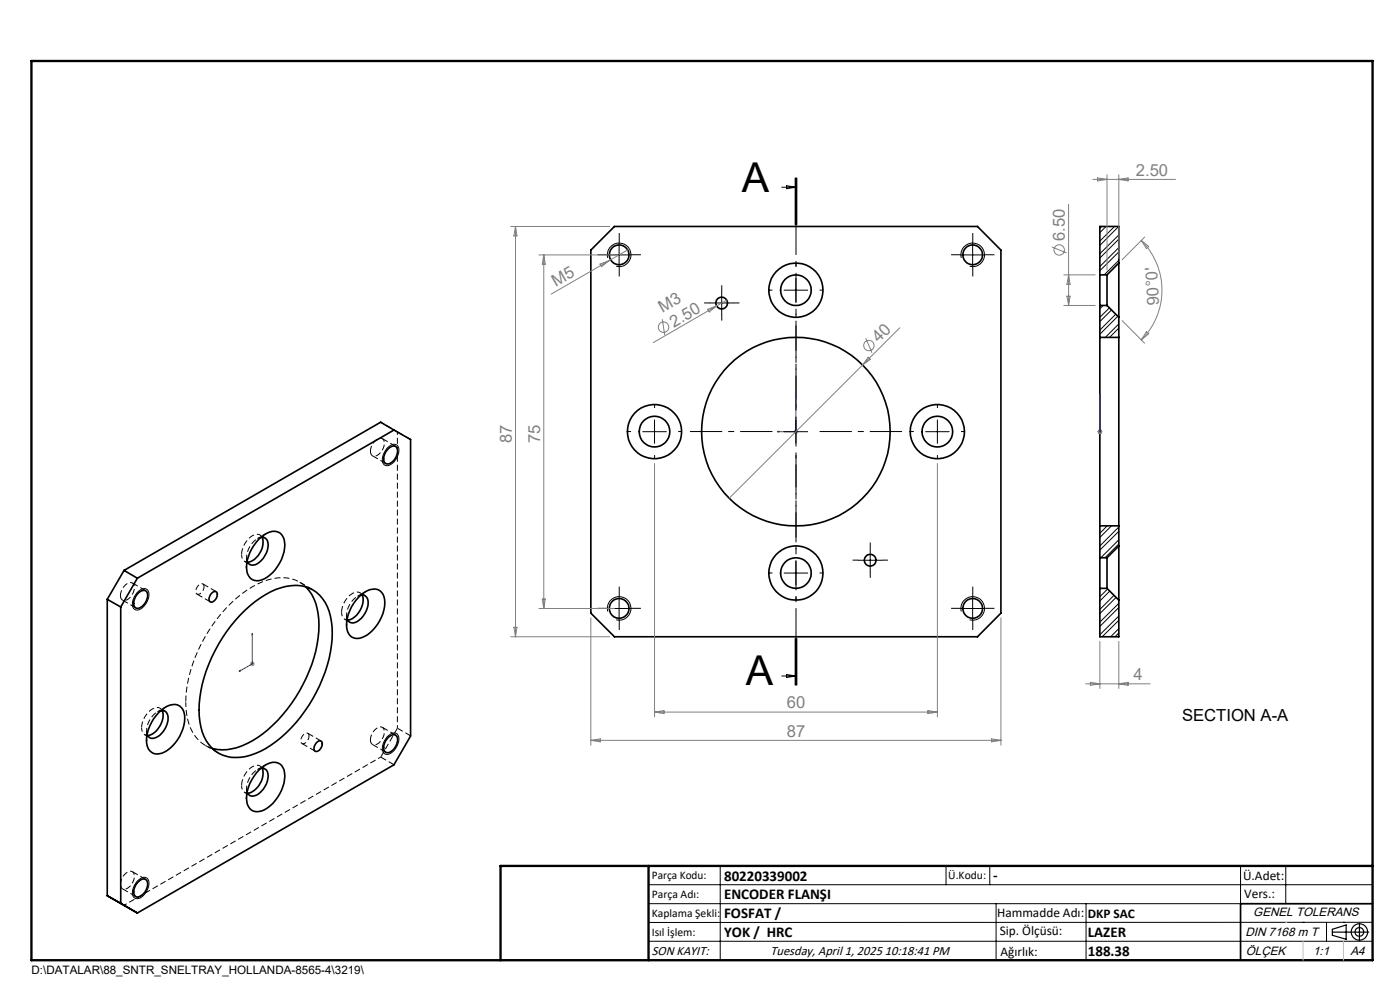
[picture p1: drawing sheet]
<svg xmlns="http://www.w3.org/2000/svg" width="297mm" height="210mm" viewBox="0 0 297 210" stroke-linecap="round" stroke-linejoin="round" font-family="sans-serif">
<g fill="none" stroke="#000" stroke-width=".35">
<path d="M125.3 53l5.1-5h77l4.9 5v77.1l-4.9 5h-77l-5.1-5zM233.3 58.3v6.5M233.3 58.3h1.5M234.8 58.3v6.5M237.3 55.8v11.5M237.3 55.8v-7.8h-4v10.3M237.3 55.8l-2.5 2.5M233.3 71.6v39.9M233.3 71.6h4M233.3 64.8v6.8M233.3 64.8h1.5M234.8 64.8l2.5 2.5"/>
<path d="M237.3 71.6v39.9M237.3 67.3v4.3M82.4 95.1a1.04 1.04 0 0 1 1.1-.5 1.04 1.04 0 0 1 .8 .9 2.85 2.85 0 0 1-2.2 2.9 1.29 1.29 0 0 1-.5-2zM83.6 91.2l3.5 2v62.9l-3.5 6.1-54.5 31.5M83.6 91.2l-54.5 31.5M83.6 91.2l-2.8-1.6-54.5 31.4M54.9 114.4a4.4 4.4 0 0 1 4-1.6 2.92 2.92 0 0 1 1.5 3.5 8.1 8.1 0 0 1-5.5 6.9 2.2 2.2 0 0 1-2.5-2.2 8.6 8.6 0 0 1 2.5-6.6zM55.4 114a1.37 1.37 0 0 1 1.5 1.6 4.6 4.6 0 0 1-3.2 4.3 1.15 1.15 0 0 1-1.3-.8M55.6 113.9a4.4 4.4 0 0 1-3.1 5.4M233.3 118.3v6.5M233.3 111.5h4M233.3 111.5v6.8"/>
<path d="M233.3 118.3h1.5M234.8 118.3v6.5M237.3 115.8v11.5M237.3 111.5v4.3M237.3 115.8l-2.5 2.5M22.8 127.1l2.8 1.7M22.8 127.1v62.9M25.6 128.8v62.8M26.3 121l2.8 1.7M26.3 121l-3.5 6.1M29.1 122.7l-3.5 6.1M29.4 125.8a1.04 1.04 0 0 1 1.1-.6 1.04 1.04 0 0 1 .8 .9 2.84 2.84 0 0 1-2.3 2.9 1.34 1.34 0 0 1-.5-1.9z"/>
<path d="M44.9 125.9a.69 .69 0 0 1 1.2-.1 1.57 1.57 0 0 1-1.5 1.9 1.27 1.27 0 0 1 .3-1.8zM50.9 130.5a18.5 18.5 0 0 1 10.9-6.3 7.5 7.5 0 0 1 8.3 6.5 24.8 24.8 0 0 1-3 16.2 28.7 28.7 0 0 1-11.9 12.5 9.7 9.7 0 0 1-8.8 .4 8.8 8.8 0 0 1-4-6.7 26.5 26.5 0 0 1 4-16.4l1.6-2.7zM64.8 124.5a10.1 10.1 0 0 1 2.8 6.9 29.8 29.8 0 0 1-7.7 20.3 20.3 20.3 0 0 1-10.8 7.1 8.6 8.6 0 0 1-4.1 0M76.1 126.7a4.3 4.3 0 0 1 4-1.6 2.92 2.92 0 0 1 1.5 3.5 8.6 8.6 0 0 1-4.9 6.7 2.23 2.23 0 0 1-3.1-2.1 8.5 8.5 0 0 1 2.5-6.5zM76.6 126.2a1.35 1.35 0 0 1 1.5 1.6 4.7 4.7 0 0 1-3.2 4.3 1.2 1.2 0 0 1-1.3-.8M76.8 126.2a4.4 4.4 0 0 1-3.1 5.3M233.3 124.8v10.3h4v-7.8M233.3 124.8h1.5M234.8 124.8l2.5 2.5M33.7 151.2a4.4 4.4 0 0 1 4-1.7 2.92 2.92 0 0 1 1.5 3.6 8.7 8.7 0 0 1-4.9 6.7 2.4 2.4 0 0 1-3.2-2.8 9.1 9.1 0 0 1 2.6-5.8zM34.1 150.7h.2a1.37 1.37 0 0 1 1.4 1.6 4.6 4.6 0 0 1-3.2 4.3 1.13 1.13 0 0 1-1.3-.8M34.4 150.7a4.4 4.4 0 0 1-3.1 5.3"/>
<path d="M67.1 157.5a.69 .69 0 0 1 1.2 0 1.57 1.57 0 0 1-1.4 1.9 1.27 1.27 0 0 1 .2-1.9zM82.4 156.4a1.04 1.04 0 0 1 1.1-.6 1.04 1.04 0 0 1 .8 .9 2.85 2.85 0 0 1-2.2 3 1.29 1.29 0 0 1-.5-2zM54.9 163.4a4.4 4.4 0 0 1 4-1.6 2.9 2.9 0 0 1 1.5 3.5 8.7 8.7 0 0 1-4.9 6.7 2.23 2.23 0 0 1-3.1-2 8.5 8.5 0 0 1 2.5-6.6zM55.4 163l.1-.1a1.38 1.38 0 0 1 1.4 1.7 4.6 4.6 0 0 1-3.2 4.3 1.15 1.15 0 0 1-1.3-.8M55.6 162.9a4.4 4.4 0 0 1-3.1 5.4M22.8 190l2.8 1.6M22.8 190l6.3 3.7M25.6 191.6l3.5 2.1M29.4 187a1.03 1.03 0 0 1 1.1-.6 1.03 1.03 0 0 1 .8 .9 2.84 2.84 0 0 1-2.3 3 1.34 1.34 0 0 1-.5-2zM291.2 191.7h-28v12"/>
<circle cx="131.3" cy="54" r="2.09"/>
<circle cx="206.3" cy="54" r="2.09"/>
<circle cx="153.1" cy="64.3" r="1.24"/>
<circle cx="168.8" cy="61.6" r="3.2"/>
<circle cx="168.8" cy="61.6" r="5.8"/>
<circle cx="138.9" cy="91.6" r="5.8"/>
<circle cx="138.9" cy="91.6" r="3.2"/>
<circle cx="168.8" cy="91.5" r="20"/>
<circle cx="198.9" cy="91.6" r="5.8"/>
<circle cx="198.9" cy="91.6" r="3.2"/>
<circle cx="184.6" cy="118.8" r="1.25"/>
<circle cx="131.3" cy="129" r="2.09"/>
<circle cx="168.8" cy="121.6" r="5.8"/>
<circle cx="168.8" cy="121.6" r="3.3"/>
<circle cx="206.3" cy="129" r="2.09"/>
</g>
<g fill="none" stroke="#000" stroke-width=".21">
<path d="M165.8 39.7h3M166.9 39.4l1.9 .3-1.9 .3zM168.7 37.7v10M168.9 37.7v10M169 37.7v10M128.8 54.1h5M128.9 54.7a2.5 2.5 0 0 1 2.2-3.1 2.5 2.5 0 0 1 2.7 2.7 2.5 2.5 0 0 1-3.1 2.2M131.3 51.6v4.9M168.8 59v5.1M203.8 54.1h5M203.9 54.7a2.5 2.5 0 0 1 2.2-3.1 2.5 2.5 0 0 1 2.7 2.7 2.5 2.5 0 0 1-3.1 2.2M206.3 51.6v4.9"/>
<path d="M233.7 48l-.4 .5M234.6 48l-1.3 1.3M236.4 48l-3.1 3.1M237.3 48l-4 4.1M237.3 49.8l-4 4M237.3 52.5l-4 4M237.3 55.2l-3.1 3.1M237.3 50.7l-4 4M237.3 53.4l-4 4M150.6 64.3h5M153.1 61.8v5M166.3 61.6h5"/>
<path d="M234 64.8l-.7 .7M235.3 65.3l-2 2M235.8 65.7l-2.5 2.5M236.7 66.7l-3.4 3.3M237.1 67.1l-3.8 3.8M237.3 68.7l-2.8 2.9M237.3 71.4l-.1 .2M237.3 69.6l-1.9 2M82.1 95.1a1.47 1.47 0 0 1 2.4-.4 3.4 3.4 0 0 1-2.4 4.1 1.27 1.27 0 0 1-1-1.8l.4-.9zM136.3 91.6h5.1M138.9 89.1v4.9M166.3 91.6h5"/>
<path d="M168.8 89.1v4.9M196.4 91.6h5M198.9 89.1v4.9M168.8 119.1v5M182.1 118.8h5M184.6 116.3v5M234.9 111.5l-1.6 1.6M235.8 111.5l-2.5 2.5M237.3 111.8l-4 4M237.3 114.5l-3.8 3.8M237.3 112.7l-4 4M237.3 115.4l-2.9 2.9"/>
<path d="M29.1 125.7a1.47 1.47 0 0 1 2.3-.4 3.4 3.4 0 0 1-2.3 4.1 1.27 1.27 0 0 1-1-1.7l.4-1.1zM128.8 129.1h5M128.9 129.7a2.5 2.5 0 0 1 2.2-3.1 2.5 2.5 0 0 1 2.7 2.7 2.5 2.5 0 0 1-3.1 2.2M131.3 126.6v4.9M166.3 121.6h5M168.7 135.4v10M168.9 135.4v10M169 135.4v10zM203.8 129.1h5M203.9 129.7a2.5 2.5 0 0 1 2.2-3.1 2.5 2.5 0 0 1 2.7 2.7 2.5 2.5 0 0 1-3.1 2.2M206.3 126.6v4.9M235 124.9l-1.7 1.7"/>
<path d="M235.4 125.4l-2.1 2.1M236.3 126.3l-3 3M236.7 126.7l-3.4 3.5M237.3 128l-4 4M237.3 130.7l-4 3.9M237.3 133.3l-1.7 1.8M237.3 128.9l-4 4M237.3 131.6l-3.5 3.5M237.3 134.3l-.8 .8M82.1 156.3a1.47 1.47 0 0 1 2.4-.3 3.4 3.4 0 0 1-2.4 4 1.27 1.27 0 0 1-1-1.7l.4-1zM165.8 143.4h3M166.9 143.1l1.9 .3-1.9 .3z"/>
<path d="M29.1 187a1.47 1.47 0 0 1 2.3-.4 3.3 3.3 0 0 1-2.3 4 1.22 1.22 0 0 1-1-1.7l.4-1zM137.6 187.7h153.6M137.6 191.7h153.6M137.6 199.7h153.6M152.8 183.7v20M200.7 183.7v4M210 183.7v4M211.3 191.7v12M230.4 191.7v12M263.2 183.7v20M272.8 183.7v8M276.4 195.6h.1"/>
<path d="M281.4 195.6v4.1M285 195.6h.1M291.2 195.6l-153.6 .1"/>
</g>
<path d="M78.6 95.7a2.93 2.93 0 0 1 2.1-2.8 1.14 1.14 0 0 1 .7 1.8l-.4 .9a1.71 1.71 0 0 1-2 1.1l-.2-.3-.2-.7M25.5 126.3a2.93 2.93 0 0 1 2.2-2.7 1.14 1.14 0 0 1 .7 1.7l-.4 1a1.71 1.71 0 0 1-2.1 1l-.3-.6-.1-.4M78.6 157a2.93 2.93 0 0 1 2.1-2.8 1.14 1.14 0 0 1 .7 1.7l-.4 1a1.71 1.71 0 0 1-2 1l-.2-.2-.2-.7M25.5 187.6a2.93 2.93 0 0 1 2.2-2.8 1.14 1.14 0 0 1 .7 1.8l-.4 .9a1.71 1.71 0 0 1-2.1 1l-.2-.2-.2-.7" fill="none" stroke="#000" stroke-width=".21" stroke-dasharray="1.3 .6" stroke-dashoffset=".1" stroke-linecap="butt"/>
<path d="M52.3 118.2l.1 .8M52.5 119.3a1.37 1.37 0 0 1-1.3-1.7M43.3 124.4l-.2-.5a1.28 1.28 0 0 0-1.6 1.4 .58 .58 0 0 0 .6 .8 1.76 1.76 0 0 0 1.2-1.7M73.5 130.5l.1 .8M73.8 131.5a1.37 1.37 0 0 1-1.3-1.6M31.1 155l.1 .8M31.3 156a1.37 1.37 0 0 1-1.3-1.6M65.6 156.1l-.2-.5a1.28 1.28 0 0 0-1.6 1.4 .58 .58 0 0 0 .5 .8 1.76 1.76 0 0 0 1.3-1.7M52.3 167.2l.1 .8M52.5 168.3a1.37 1.37 0 0 1-1.3-1.7" fill="none" stroke="#000" stroke-width=".21" stroke-dasharray="1.3 .6" stroke-dashoffset=".4" stroke-linecap="butt"/>
<path d="M55.4 114a4.7 4.7 0 0 0-3.1 4.2M76.6 126.2a4.7 4.7 0 0 0-3.1 4.3M34.1 150.7a4.7 4.7 0 0 0-3 4.3M55.4 163a4.7 4.7 0 0 0-3.1 4.2" fill="none" stroke="#000" stroke-width=".21" stroke-dasharray="1.3 .6" stroke-dashoffset=".7" stroke-linecap="butt"/>
<path d="M51.2 117.6a4.6 4.6 0 0 1 3.2-4.3 1.16 1.16 0 0 1 1.2 .6M72.5 129.9a4.6 4.6 0 0 1 3.1-4.3 1.16 1.16 0 0 1 1.2 .6M30 154.4a4.6 4.6 0 0 1 3.2-4.3 1.16 1.16 0 0 1 1.2 .6M39.4 149a31.3 31.3 0 0 1 14.1-24.5 10.8 10.8 0 0 1 9.2-1.4l.8 .4 1.4 1M51.2 166.6a4.6 4.6 0 0 1 3.2-4.3 1.16 1.16 0 0 1 1.2 .6" fill="none" stroke="#000" stroke-width=".21" stroke-dasharray="1.3 .6" stroke-dashoffset="-.1" stroke-linecap="butt"/>
<path d="M45.1 158.8a8.2 8.2 0 0 1-5.5-7.4l-.2-2.4" fill="none" stroke="#000" stroke-width=".21" stroke-dasharray="1.3 .6" stroke-dashoffset=".3" stroke-linecap="butt"/>
<path d="M80.8 89.6l3.5 2" fill="none" stroke="#000" stroke-width=".21" stroke-dasharray="1.3 .6" stroke-dashoffset=".5" stroke-linecap="butt"/>
<g fill="none" stroke="#000" stroke-width=".21" stroke-dasharray="1.3 .6" stroke-dashoffset=".6" stroke-linecap="butt">
<path d="M51.9 119.1l1.1 .6M52.3 118.2v2.1M56.2 114.1l-1-.6M56.4 113.2l-1.8 1.1M73.1 131.4l1.1 .6M73.5 130.5v2M77.4 126.3l-1-.6M77.6 125.5l-1.8 1M30.7 155.8l1.1 .7M31.1 155v2M35 150.8l-1-.6M35.2 150l-1.8 1"/>
<path d="M84.3 154.5v-62.9M51.9 168.1l1.1 .6M52.3 167.2v2.1M56.2 163.1l-1-.6M56.4 162.2l-1.8 1M26.3 192l54.5-31.4"/>
</g>
<g fill="none" stroke="#000" stroke-width=".21" stroke-dasharray="1.3 .6" stroke-linecap="butt">
<path d="M79 96.7l2.8 1.6M83.9 94.7l-2.8-1.7M84.3 91.6l2.8 1.6M26 127.3l2.8 1.6M30.9 125.3l-2.8-1.6M41.8 126l2.8 1.7M45.9 125.5l-2.9-1.6M66.4 125.1l-2.9-1.6M43.5 158.1l2.9 1.6M64.1 157.7l2.8 1.7M68.1 157.2l-2.8-1.6M79 157.9l2.8 1.7"/>
<path d="M83.9 155.9l-2.8-1.6M84.3 154.5l-3.5 6.1M87.1 156.1l-2.8-1.6M80.8 160.6l2.8 1.6M26 188.5l2.8 1.7M30.9 186.5l-2.8-1.6"/>
</g>
<g fill="none" stroke="#808080" stroke-width=".21">
<path d="M231.8 38.1h17.6M232.8 37.7l2 .4-2 .3zM234.8 37.1v20.2M237.3 37.1v17.7M237.3 38.1l2-.4v.7zM108.3 48h21.1M109.4 48v87.1M109.4 48l.3 2.1h-.7zM114.3 54.1h16.1M115.4 54.1v75M115.4 54.1l.3 1.9h-.7zM127.3 56l1.9-.7-1.6 1.3z"/>
<path d="M129.2 55.3l-12.3 7.1M133.5 52.8l-4.3 2.5M223.1 52.4l3.2 1.2M225.7 58.3h6.6M226.7 43.3v21.5M226.7 58.3l.3 2h-.7zM242.1 51a14.9 14.9 0 0 1 0 21.1M242.1 51l1.6 1.3-.5 .4zM242.8 50.3l-4.7 4.8M140.5 67.7l.5 3.4M150.1 65.6l1.9-.7-1.5 1.3zM152 64.9l-13.4 7.8"/>
<path d="M154.2 63.7l-2.2 1.2M183.7 71.7l1.3 3.2M184.2 75.8l.4 .4-1.6 1.2zM190.9 69.5l-36.2 36.2M225.7 64.8h6.6M226.3 62.8h.7l-.3 2zM238.1 68l4.7 4.8M243.2 70.4l.5 .4-1.6 1.3zM138.9 98.3v53.8M168.3 91.6h1M168.5 91.2l.7 .7M168.8 91v1.1"/>
<path d="M198.9 98.3v53.8M232.8 91.6h1M233 91.2l.7 .7M233.3 91v1.1M233.7 91.2l-.7 .7M108.3 135.1h21.1M109 133.1h.7l-.3 2zM114.3 129.1h16.1M115 127.1h.7l-.3 2zM125.3 131v27.1M212.3 131v27.1M233.3 136.1v9.9"/>
<path d="M237.3 136.1v9.9M53 140.8h1M53.2 140.5l.7 .7M53.5 140.3v1M53.9 140.5l-.7 .7M125.3 157h87M125.3 157l2.1-.3v.7zM138.9 151.1h60M138.9 151.1l2-.4v.7zM196.8 150.7l2.1 .4-2.1 .3zM210.4 156.7l1.9 .3-1.9 .4zM230.3 145.1h13.7"/>
<path d="M231.3 144.7l2 .4-2 .3zM237.3 145.1l2-.4v.7z"/>
<circle cx="224.7" cy="53" r="1.1"/>
<circle cx="140.8" cy="69.4" r="1.1"/>
<circle cx="184.3" cy="73.3" r="1.1"/>
</g>
<g fill="none" stroke="#000" stroke-width=".25">
<path d="M282.6 197.7h7.8M282.6 197.1l3-.9v3l-3-.8zM288.4 195.8v3.8M106.2 203.7h185"/>
<circle cx="288.4" cy="197.7" r="1.74"/>
<circle cx="288.4" cy="197.7" r=".93"/>
</g>
<path d="M164.9 91.6l.3-.1v.1zM168.8 83.6l.1 .4h-.2zM168.8 83.6v8h-3.9M233.3 91.5v.1zM233.3 83.6v.4v-.4M233.3 91.6h.1M233.3 83.6v8M53.5 134.3l.1 .3h-.2zM53.5 134.3v6.5l-2.8 1.6M50.7 142.4l.3-.2v.2z" fill="none" stroke="#00f" stroke-width=".21"/>
<path d="M163.9 91.5h-17.5M168.9 86.5v-17.5M168.9 96.5v17.5M173.9 91.5h17.5" fill="none" stroke="#000" stroke-width=".21" stroke-dasharray="15.2 1.3 1.3 1.3" stroke-dashoffset="8.4" stroke-linecap="butt"/>
<g fill="none" stroke="#000" stroke-width=".21" stroke-dasharray="15.2 1.3 1.3 1.3" stroke-linecap="butt">
<path d="M128.9 54h-2.1M131.4 51.5v-2.1M131.4 56.5v2.1M133.9 54h2.1M168.9 56.5v-.7M203.9 54h-2.1M206.4 51.5v-2.1M206.4 56.5v2.1M208.9 54h2.1M150.6 64.3h-1.2M153.1 61.8v-1.3M153.1 66.8v1.2"/>
<path d="M155.6 64.3h1.3M163.9 61.5h-.8M168.9 66.5v.8M173.9 61.5h.7M133.9 91.5h-.8M138.9 86.5v-.7M138.9 96.5v.8M143.9 91.5h.7M193.9 91.5h-.8M198.9 86.5v-.7M198.9 96.5v.8M203.9 91.5h.7"/>
<path d="M168.9 116.5v-.7M182.1 118.8h-1.2M184.6 116.3v-1.2M187.1 118.8h1.3M128.9 129h-2.1M131.4 126.5v-2.1M131.4 131.5v2.1M133.9 129h2.1M163.9 121.5h-.8M168.9 126.5v.8M173.9 121.5h.7M184.6 121.3v1.3"/>
<path d="M203.9 129h-2.1M206.4 126.5v-2.1M206.4 131.5v2.1M208.9 129h2.1"/>
</g>
<path d="M168.9 37.7v107.7" fill="none" stroke="#000" stroke-width=".21" stroke-dasharray="6.3 1.3 1.3 1.3" stroke-dashoffset=".1" stroke-linecap="butt"/>
<path d="M6.7 12.9h284.5v190.8h-284.5zM137.6 183.7v20M291.2 183.7h-185v20" fill="none" stroke="#000" stroke-width=".5"/>
<path d="M276.4 199.7v4M285 199.7v4" fill="none" stroke="#c0c0c0" stroke-width=".21"/>
<path d="M272.8 195.6h.1" fill="none" stroke="#c0c0c0" stroke-width=".25"/>
<g fill="#00f">
<path d="M164.9 91.6h.3v-.1zM168.8 83.6l-.1 .4h.2z"/>
<path d="M50.7 142.4h.3v-.2zM53.5 134.3l-.1 .3h.2z"/>
<path d="M233.3 91.5v.1zM233.3 83.6v.4zM233.3 91.5v.1zM233.3 83.6v.4z"/>
</g>
<g font-size="8.7">
<text x="157.4" y="40.7">A</text>
<text x="158.2" y="145.3">A</text>
</g>
<g font-size="3.5" fill="#808080">
<text x="241" y="37.2">2.50</text>
<text x="225.9" y="51.2" transform="rotate(-90 225.9 51.2)">6.50</text>
<text x="117.9" y="60.9" transform="rotate(-30 117.9 60.9)">M5</text>
<text x="245.9" y="64.7" transform="rotate(-93 245.9 64.7)">90°0'</text>
<text x="140.6" y="66.4" transform="rotate(-30 140.6 66.4)">M3</text>
<text x="143" y="69.5" transform="rotate(-30 143 69.5)">2.50</text>
<text x="186.5" y="72.8" transform="rotate(-45 186.5 72.8)">40</text>
<text x="108.6" y="94" transform="rotate(-90 108.6 94)">87</text>
<text x="114.6" y="94" transform="rotate(-90 114.6 94)">75</text>
<text x="240.5" y="144.2">4</text>
<text x="166.9" y="150.2">60</text>
<text x="166.9" y="156.2">87</text>
</g>
<text font-size="3.5" x="250.8" y="152.9">SECTION A-A</text>
<g font-size="3.2">
<text x="153.6" y="190.8">ENCODER FLANŞI</text>
<text x="153.6" y="186.8">80220339002</text>
<text x="210.7" y="186.6">-</text>
<text x="153.6" y="194.8">FOSFAT /</text>
<text x="153.6" y="198.8">YOK / HRC</text>
<text x="230.8" y="198.7">LAZER</text>
<text x="230.8" y="202.8">188.38</text>
</g>
<g font-size="2.8">
<text x="263.7" y="186.7">Ü.Adet:</text>
<text x="263.9" y="190.5">Vers.:</text>
<text x="211.5" y="194.5">Hammadde Adı:</text>
<text x="230.8" y="194.7">DKP SAC</text>
<text x="138.3" y="202.6">SON KAYIT:</text>
<text x="163.5" y="202.6">Tuesday, April 1, 2025 10:18:41 PM</text>
<text x="212.1" y="198.4">Sip. Ölçüsü:</text>
<text x="212.2" y="202.7">Ağırlık:</text>
</g>
<g font-size="2.6">
<text x="265.9" y="194.4">GENEL TOLERANS</text>
<text x="264.2" y="198.5">DIN 7168 m T</text>
<text x="264.3" y="202.6">ÖLÇEK</text>
<text x="278.5" y="202.6">1:1</text>
<text x="286.5" y="202.6">A4</text>
</g>
<g font-size="2.5">
<text x="138.3" y="186.4">Parça Kodu:</text>
<text x="138.3" y="190.5">Parça Adı:</text>
<text x="201.2" y="186.5">Ü.Kodu:</text>
<text x="138.3" y="194.5">Kaplama Şekli:</text>
<text x="138.3" y="198.6">Isıl İşlem:</text>
<text x="6.7" y="206.7">D:\DATALAR\88_SNTR_SNELTRAY_HOLLANDA-8565-4\3219\</text>
</g>
</svg>
